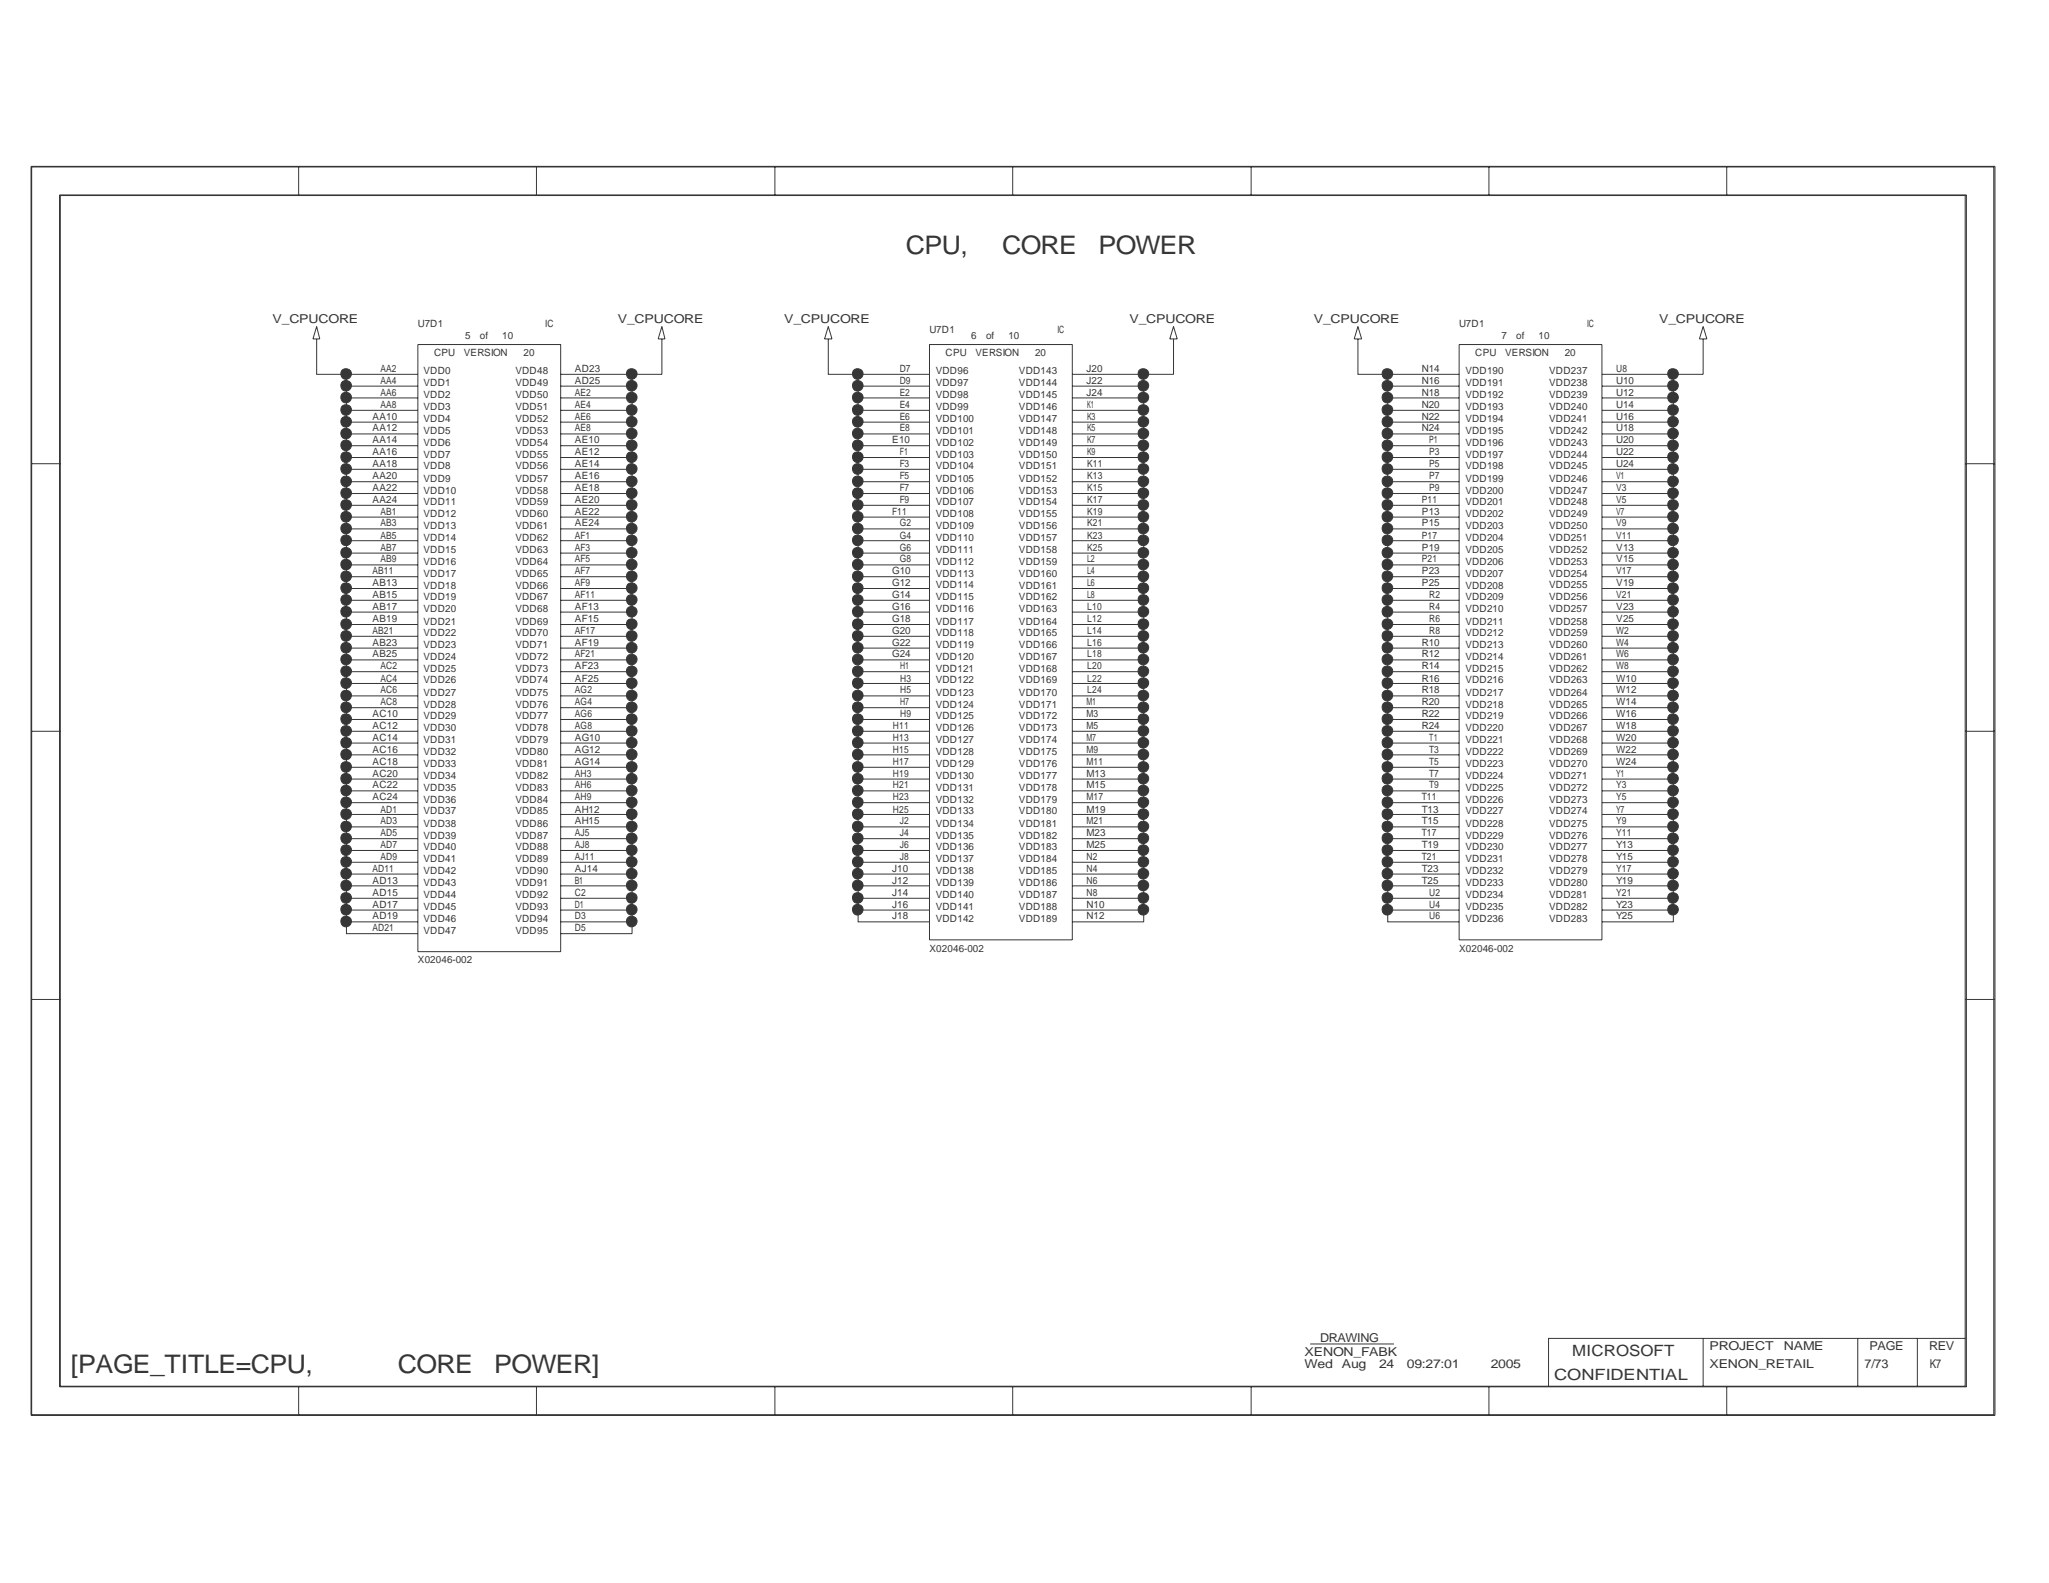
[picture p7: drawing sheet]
<svg xmlns="http://www.w3.org/2000/svg" width="279mm" height="216mm" viewBox="0 0 279 216" stroke-linecap="round" stroke-linejoin="round" font-family="sans-serif">
<g fill="none" stroke="#363539" stroke-width=".14">
<path d="M4.2 22.7h267.8v170.3h-267.8zM4.3 22.8h267.6v170.2h-267.6zM8.1 26.6h260v162.5h-260zM8.2 26.7h259.8v162.4h-259.8zM40.7 22.7v4M73.2 22.7v4M105.7 22.7v4M138.1 22.7v4M170.6 22.7v4M203 22.7v4M235.5 22.7v4M43.2 46.2v4.9h13.8"/>
<path d="M43.2 44.5l.4 1.7h-.9zM47.2 51.1v1.6h9.8M47.2 52.7v1.6h9.8M47.2 54.3v1.7h9.8M47.2 56v1.6h9.8M47.2 57.6v1.6h9.8M47.2 59.2v1.6h9.8M57 47h19.5v82.8h-19.5zM76.5 51.1h9.7v1.6M76.5 52.7h9.7v1.6M76.5 54.3h9.7v1.7M76.5 56h9.7v1.6"/>
<path d="M76.5 57.6h9.7v1.6M76.5 59.2h9.7v1.6M90.3 44.5l.4 1.7h-1zM90.3 46.2v4.9h-4.1M112.9 46.2v4.9h13.8M112.9 44.5l.6 1.7h-1.1zM117 51.1v1.6h9.7M117 52.7v1.6h9.7M117 54.3v1.7h9.7M117 56v1.6h9.7M117 57.6v1.6h9.7M117 59.2v1.6h9.7"/>
<path d="M126.7 47h19.5v81.2h-19.5zM146.2 51.1h9.8v1.6M146.2 52.7h9.8v1.6M146.2 54.3h9.8v1.7M146.2 56h9.8v1.6M146.2 57.6h9.8v1.6M146.2 59.2h9.8v1.6M160 44.5l.5 1.7h-1zM160 46.2v4.9h-4M185.2 46.2v4.9h13.8M185.2 44.5l.5 1.7h-1zM189.2 51.1v1.6h9.8"/>
<path d="M189.2 52.7v1.6h9.8M189.2 54.3v1.7h9.8M189.2 56v1.6h9.8M189.2 57.6v1.6h9.8M189.2 59.2v1.6h9.8M199 47h19.4v81.2h-19.4zM218.4 51.1h9.8v1.6M218.4 52.7h9.8v1.6M218.4 54.3h9.8v1.7M218.4 56h9.8v1.6M218.4 57.6h9.8v1.6M218.4 59.2h9.8v1.6"/>
<path d="M232.2 44.5l.5 1.7h-1zM232.2 46.2v4.9h-4M4.2 63.2h4M47.2 60.8v1.6h9.8M47.2 62.4v3.3h9.8M47.2 65.7v1.6h9.8M47.2 67.3v1.6h9.8M47.2 68.9v1.6h9.8M47.2 70.5v1.6h9.8M47.2 72.1v1.6h9.8M47.2 73.7v1.7h9.8M47.2 75.4v1.6h9.8"/>
<path d="M47.2 77v1.7h9.8M47.2 78.7v1.6h9.8M47.2 64h9.8M76.5 64h9.7v1.7M76.5 65.7h9.7v1.6M76.5 67.3h9.7v1.6M76.5 68.9h9.7v1.6M76.5 70.5h9.7v1.6M76.5 72.1h9.7v1.6M76.5 73.7h9.7v1.7M76.5 75.4h9.7v1.6M76.5 77h9.7v1.7"/>
<path d="M76.5 78.7h9.7M76.5 60.8h9.7M76.5 62.4h9.7M86.2 60.8v3.2M86.2 78.7v3.2M117 60.8v1.6h9.7M117 62.4v3.3h9.7M117 65.7v1.6h9.7M117 67.3v1.6h9.7M117 68.9v1.6h9.7M117 70.5v1.6h9.7M117 72.1v1.6h9.7"/>
<path d="M117 73.7v1.7h9.7M117 75.4v1.6h9.7M117 77v1.7h9.7M117 78.7v1.6h9.7M117 64h9.7M146.2 64h9.8v1.7M146.2 65.7h9.8v1.6M146.2 67.3h9.8v1.6M146.2 68.9h9.8v1.6M146.2 70.5h9.8v1.6M146.2 72.1h9.8v1.6M146.2 73.7h9.8v1.7"/>
<path d="M146.2 75.4h9.8v1.6M146.2 77h9.8v1.7M146.2 78.7h9.8M146.2 60.8h9.8M146.2 62.4h9.8M156 60.8v3.2M156 78.7v3.2M189.2 60.8v1.6h9.8M189.2 62.4v1.6h9.8M189.2 64v1.7h9.8M189.2 65.7v1.6h9.8M189.2 67.3v1.6h9.8"/>
<path d="M189.2 68.9v1.6h9.8M189.2 70.5v1.6h9.8M189.2 72.1v1.6h9.8M189.2 73.7v1.7h9.8M189.2 75.4v1.6h9.8M189.2 77v1.7h9.8M189.2 78.7v1.6h9.8M218.4 60.8h9.8v1.6M218.4 62.4h9.8v1.6M218.4 64h9.8v1.7M218.4 65.7h9.8v1.6M218.4 67.3h9.8v1.6"/>
<path d="M218.4 68.9h9.8v1.6M218.4 70.5h9.8v1.6M218.4 72.1h9.8v1.6M218.4 73.7h9.8v1.7M218.4 75.4h9.8v1.6M218.4 77h9.8v1.7M218.4 78.7h9.8v1.6M268 63.2h4M4.2 99.7h4M47.2 80.3v3.2h9.8M47.2 83.5v1.7h9.8M47.2 85.2v1.6h9.8"/>
<path d="M47.2 86.8v1.6h9.8M47.2 88.4v1.6h9.8M47.2 90v1.6h9.8M47.2 91.6v1.6h9.8M47.2 93.2v1.7h9.8M47.2 94.9v1.6h9.8M47.2 96.5v3.2h9.8M47.2 99.7v1.6h9.8M47.2 98.1h9.8M47.2 81.9h9.8M76.5 81.9h9.7v1.6M76.5 83.5h9.7v1.7"/>
<path d="M76.5 85.2h9.7v1.6M76.5 86.8h9.7v1.6M76.5 88.4h9.7v1.6M76.5 90h9.7v1.6M76.5 91.6h9.7v1.6M76.5 93.2h9.7v1.7M76.5 98.1h9.7v1.6M76.5 99.7h9.7v1.6M76.5 94.9h9.7M76.5 96.5h9.7M76.5 80.3h9.7M86.2 94.9v3.2"/>
<path d="M117 80.3v3.2h9.7M117 83.5v1.7h9.7M117 85.2v1.6h9.7M117 86.8v1.6h9.7M117 88.4v1.6h9.7M117 90v1.6h9.7M117 91.6v1.6h9.7M117 93.2v1.7h9.7M117 94.9v1.6h9.7M117 96.5v3.2h9.7M117 99.7v1.6h9.7M117 98.1h9.7"/>
<path d="M117 81.9h9.7M146.2 81.9h9.8v1.6M146.2 83.5h9.8v1.7M146.2 85.2h9.8v1.6M146.2 86.8h9.8v1.6M146.2 88.4h9.8v1.6M146.2 90h9.8v1.6M146.2 91.6h9.8v1.6M146.2 93.2h9.8v1.7M146.2 98.1h9.8v1.6M146.2 99.7h9.8v1.6M146.2 94.9h9.8"/>
<path d="M146.2 96.5h9.8M146.2 80.3h9.8M156 94.9v3.2M189.2 80.3v3.2h9.8M189.2 83.5v1.7h9.8M189.2 85.2v1.6h9.8M189.2 88.4v1.6h9.8M189.2 90v1.6h9.8M189.2 91.6v1.6h9.8M189.2 93.2v1.7h9.8M189.2 94.9v1.6h9.8M189.2 96.5v1.6h9.8"/>
<path d="M189.2 98.1v1.6h9.8M189.2 99.7v1.6h9.8M189.2 88.4h9.8M189.2 81.9h9.8M189.2 86.8v1.6M218.4 80.3h9.8v1.6M218.4 81.9h9.8v1.6M218.4 83.5h9.8v1.7M218.4 85.2h9.8v1.6M218.4 86.8h9.8v1.6M218.4 88.4h9.8v1.6M218.4 90h9.8v1.6"/>
<path d="M218.4 91.6h9.8v1.6M218.4 93.2h9.8v1.7M218.4 94.9h9.8v1.6M218.4 96.5h9.8v1.6M218.4 98.1h9.8v1.6M218.4 99.7h9.8v1.6M268 99.7h4M47.2 101.3v1.7h9.8M47.2 103v1.6h9.8M47.2 104.6v1.7h9.8M47.2 106.3v1.6h9.8M47.2 107.9v1.6h9.8"/>
<path d="M47.2 109.5v1.6h9.8M47.2 111.1v1.7h9.8M47.2 112.8v3.2h9.8M47.2 116v1.6h9.8M47.2 117.6v1.6h9.8M47.2 119.2v1.6h9.8M47.2 114.4h9.8M76.5 101.3h9.7v1.7M76.5 103h9.7v1.6M76.5 104.6h9.7v1.7M76.5 106.3h9.7v1.6M76.5 107.9h9.7v1.6"/>
<path d="M76.5 109.5h9.7v1.6M76.5 114.4h9.7v1.6M76.5 116h9.7v1.6M76.5 117.6h9.7v1.6M76.5 119.2h9.7v1.6M76.5 112.8h9.7M76.5 111.1h9.7M86.2 111.1v3.3M117 101.3v1.7h9.7M117 103v1.6h9.7M117 104.6v1.7h9.7M117 106.3v1.6h9.7"/>
<path d="M117 107.9v1.6h9.7M117 109.5v1.6h9.7M117 111.1v1.7h9.7M117 112.8v3.2h9.7M117 116v1.6h9.7M117 117.6v1.6h9.7M117 114.4h9.7M117 119.2v1.6M146.2 101.3h9.8v1.7M146.2 103h9.8v1.6M146.2 104.6h9.8v1.7M146.2 106.3h9.8v1.6"/>
<path d="M146.2 107.9h9.8v1.6M146.2 109.5h9.8v1.6M146.2 114.4h9.8v1.6M146.2 116h9.8v1.6M146.2 117.6h9.8v1.6M146.2 119.2h9.8v1.6M146.2 112.8h9.8M146.2 111.1h9.8M156 111.1v3.3M189.2 101.3v1.7h9.8M189.2 103v1.6h9.8M189.2 104.6v1.7h9.8"/>
<path d="M189.2 106.3v1.6h9.8M189.2 107.9v1.6h9.8M189.2 109.5v1.6h9.8M189.2 111.1v1.7h9.8M189.2 112.8v1.6h9.8M189.2 114.4v1.6h9.8M189.2 116v1.6h9.8M189.2 117.6v1.6h9.8M189.2 119.2v1.6h9.8M218.4 101.3h9.8v1.7M218.4 103h9.8v1.6M218.4 104.6h9.8v1.7"/>
<path d="M218.4 106.3h9.8v1.6M218.4 107.9h9.8v1.6M218.4 109.5h9.8v1.6M218.4 111.1h9.8v1.7M218.4 112.8h9.8v1.6M218.4 114.4h9.8v1.6M218.4 116h9.8v1.6M218.4 117.6h9.8v1.6M218.4 119.2h9.8v1.6M4.2 136.3h4M47.2 120.8v1.7h9.8M47.2 122.5v1.6h9.8"/>
<path d="M47.2 124.1v1.6h9.8M47.2 125.7v1.6h9.8M76.5 120.8h9.7v1.7M76.5 122.5h9.7v1.6M76.5 124.1h9.7v1.6M76.5 125.7h9.7v1.6h-9.7M117 120.8v1.7h9.7M117 122.5v1.6h9.7M117 124.1v1.6h9.7M117 120.8h9.7M146.2 120.8h9.8v1.7M146.2 122.5h9.8v1.6"/>
<path d="M146.2 124.1h9.8v1.6h-9.8M189.2 120.8v1.7h9.8M189.2 122.5v1.6h9.8M189.2 124.1v1.6h9.8M218.4 120.8h9.8v1.7M218.4 122.5h9.8v1.6M218.4 124.1h9.8v1.6h-9.8M268 136.3h4M40.7 189.1v3.9M73.2 189.1v3.9M105.7 189.1v3.9M138.1 189.1v3.9"/>
<path d="M170.6 189.1v3.9M178.6 183.3h11.5M203 189.1v3.9M232.2 182.5v6.6M235.5 189.1v3.9M253.3 182.5v6.6M261.5 182.5v6.6M268 182.5h-56.8v6.6"/>
</g>
<g fill="#363539" stroke="#363539" stroke-width=".14">
<circle cx="86.1" cy="86.7" r=".73"/>
<circle cx="117" cy="72.1" r=".73"/>
<circle cx="155.9" cy="98.1" r=".73"/>
<circle cx="155.9" cy="99.7" r=".73"/>
<circle cx="189.2" cy="81.8" r=".73"/>
<circle cx="47.2" cy="62.3" r=".73"/>
<circle cx="47.2" cy="86.7" r=".73"/>
<circle cx="47.2" cy="89.9" r=".73"/>
<circle cx="47.2" cy="78.6" r=".73"/>
<circle cx="117" cy="122.5" r=".73"/>
<circle cx="47.2" cy="59.1" r=".73"/>
<circle cx="47.2" cy="60.7" r=".73"/>
<circle cx="86.1" cy="117.5" r=".73"/>
<circle cx="86.1" cy="114.3" r=".73"/>
<circle cx="86.1" cy="115.9" r=".73"/>
<circle cx="189.2" cy="91.6" r=".73"/>
<circle cx="155.9" cy="119.2" r=".73"/>
<circle cx="155.9" cy="120.8" r=".73"/>
<circle cx="155.9" cy="124.1" r=".73"/>
<circle cx="189.2" cy="70.5" r=".73"/>
<circle cx="86.1" cy="85.1" r=".73"/>
<circle cx="86.1" cy="83.4" r=".73"/>
<circle cx="86.1" cy="88.3" r=".73"/>
<circle cx="117" cy="68.9" r=".73"/>
<circle cx="117" cy="67.3" r=".73"/>
<circle cx="117" cy="102.9" r=".73"/>
<circle cx="117" cy="112.7" r=".73"/>
<circle cx="117" cy="117.5" r=".73"/>
<circle cx="189.2" cy="119.2" r=".73"/>
<circle cx="189.2" cy="107.8" r=".73"/>
<circle cx="189.2" cy="122.5" r=".73"/>
<circle cx="189.2" cy="124.1" r=".73"/>
<circle cx="189.2" cy="117.5" r=".73"/>
<circle cx="189.2" cy="114.3" r=".73"/>
<circle cx="189.2" cy="115.9" r=".73"/>
<circle cx="189.2" cy="120.8" r=".73"/>
<circle cx="189.2" cy="111" r=".73"/>
<circle cx="189.2" cy="109.4" r=".73"/>
<circle cx="189.2" cy="112.7" r=".73"/>
<circle cx="189.2" cy="101.3" r=".73"/>
<circle cx="189.2" cy="102.9" r=".73"/>
<circle cx="189.2" cy="98.1" r=".73"/>
<circle cx="189.2" cy="99.7" r=".73"/>
<circle cx="189.2" cy="96.5" r=".73"/>
<circle cx="189.2" cy="94.9" r=".73"/>
<circle cx="189.2" cy="89.9" r=".73"/>
<circle cx="189.2" cy="88.3" r=".73"/>
<circle cx="189.2" cy="85.1" r=".73"/>
<circle cx="189.2" cy="86.7" r=".73"/>
<circle cx="189.2" cy="83.4" r=".73"/>
<circle cx="228.1" cy="122.5" r=".73"/>
<circle cx="228.1" cy="124.1" r=".73"/>
<circle cx="228.1" cy="119.2" r=".73"/>
<circle cx="228.1" cy="120.8" r=".73"/>
<circle cx="228.1" cy="117.5" r=".73"/>
<circle cx="228.1" cy="114.3" r=".73"/>
<circle cx="228.1" cy="115.9" r=".73"/>
<circle cx="228.1" cy="109.4" r=".73"/>
<circle cx="228.1" cy="111" r=".73"/>
<circle cx="228.1" cy="112.7" r=".73"/>
<circle cx="228.1" cy="106.2" r=".73"/>
<circle cx="228.1" cy="107.8" r=".73"/>
<circle cx="228.1" cy="104.6" r=".73"/>
<circle cx="228.1" cy="101.3" r=".73"/>
<circle cx="228.1" cy="102.9" r=".73"/>
<circle cx="228.1" cy="99.7" r=".73"/>
<circle cx="228.1" cy="98.1" r=".73"/>
<circle cx="228.1" cy="96.5" r=".73"/>
<circle cx="228.1" cy="93.2" r=".73"/>
<circle cx="228.1" cy="94.9" r=".73"/>
<circle cx="228.1" cy="89.9" r=".73"/>
<circle cx="228.1" cy="91.6" r=".73"/>
<circle cx="228.1" cy="88.3" r=".73"/>
<circle cx="228.1" cy="85.1" r=".73"/>
<circle cx="228.1" cy="86.7" r=".73"/>
<circle cx="228.1" cy="83.4" r=".73"/>
<circle cx="228.1" cy="81.8" r=".73"/>
<circle cx="228.1" cy="80.2" r=".73"/>
<circle cx="189.2" cy="80.2" r=".73"/>
<circle cx="189.2" cy="78.6" r=".73"/>
<circle cx="189.2" cy="75.4" r=".73"/>
<circle cx="189.2" cy="73.7" r=".73"/>
<circle cx="189.2" cy="72.1" r=".73"/>
<circle cx="189.2" cy="77" r=".73"/>
<circle cx="189.2" cy="68.9" r=".73"/>
<circle cx="189.2" cy="67.3" r=".73"/>
<circle cx="189.2" cy="64" r=".73"/>
<circle cx="189.2" cy="65.6" r=".73"/>
<circle cx="189.2" cy="60.7" r=".73"/>
<circle cx="189.2" cy="59.1" r=".73"/>
<circle cx="189.2" cy="55.9" r=".73"/>
<circle cx="189.2" cy="57.5" r=".73"/>
<circle cx="189.2" cy="62.3" r=".73"/>
<circle cx="189.2" cy="52.6" r=".73"/>
<circle cx="189.2" cy="54.2" r=".73"/>
<circle cx="189.2" cy="51" r=".73"/>
<circle cx="228.1" cy="77" r=".73"/>
<circle cx="228.1" cy="78.6" r=".73"/>
<circle cx="228.1" cy="75.4" r=".73"/>
<circle cx="228.1" cy="73.7" r=".73"/>
<circle cx="228.1" cy="72.1" r=".73"/>
<circle cx="228.1" cy="68.9" r=".73"/>
<circle cx="228.1" cy="70.5" r=".73"/>
<circle cx="228.1" cy="67.3" r=".73"/>
<circle cx="228.1" cy="64" r=".73"/>
<circle cx="228.1" cy="65.6" r=".73"/>
<circle cx="228.1" cy="60.7" r=".73"/>
<circle cx="228.1" cy="62.3" r=".73"/>
<circle cx="228.1" cy="59.1" r=".73"/>
<circle cx="228.1" cy="55.9" r=".73"/>
<circle cx="228.1" cy="57.5" r=".73"/>
<circle cx="228.1" cy="54.2" r=".73"/>
<circle cx="228.1" cy="52.6" r=".73"/>
<circle cx="228.1" cy="51" r=".73"/>
<circle cx="117" cy="124.1" r=".73"/>
<circle cx="117" cy="119.2" r=".73"/>
<circle cx="117" cy="114.3" r=".73"/>
<circle cx="117" cy="120.8" r=".73"/>
<circle cx="117" cy="111" r=".73"/>
<circle cx="117" cy="109.4" r=".73"/>
<circle cx="117" cy="107.8" r=".73"/>
<circle cx="117" cy="106.2" r=".73"/>
<circle cx="117" cy="101.3" r=".73"/>
<circle cx="117" cy="98.1" r=".73"/>
<circle cx="117" cy="99.7" r=".73"/>
<circle cx="117" cy="104.6" r=".73"/>
<circle cx="117" cy="96.5" r=".73"/>
<circle cx="117" cy="94.9" r=".73"/>
<circle cx="117" cy="89.9" r=".73"/>
<circle cx="117" cy="88.3" r=".73"/>
<circle cx="117" cy="85.1" r=".73"/>
<circle cx="117" cy="86.7" r=".73"/>
<circle cx="117" cy="81.8" r=".73"/>
<circle cx="117" cy="83.4" r=".73"/>
<circle cx="155.9" cy="122.5" r=".73"/>
<circle cx="155.9" cy="117.5" r=".73"/>
<circle cx="155.9" cy="114.3" r=".73"/>
<circle cx="155.9" cy="115.9" r=".73"/>
<circle cx="155.9" cy="109.4" r=".73"/>
<circle cx="155.9" cy="111" r=".73"/>
<circle cx="155.9" cy="112.7" r=".73"/>
<circle cx="155.9" cy="106.2" r=".73"/>
<circle cx="155.9" cy="107.8" r=".73"/>
<circle cx="155.9" cy="104.6" r=".73"/>
<circle cx="155.9" cy="101.3" r=".73"/>
<circle cx="155.9" cy="102.9" r=".73"/>
<circle cx="155.9" cy="96.5" r=".73"/>
<circle cx="155.9" cy="93.2" r=".73"/>
<circle cx="155.9" cy="89.9" r=".73"/>
<circle cx="155.9" cy="91.6" r=".73"/>
<circle cx="155.9" cy="88.3" r=".73"/>
<circle cx="155.9" cy="85.1" r=".73"/>
<circle cx="155.9" cy="86.7" r=".73"/>
<circle cx="155.9" cy="83.4" r=".73"/>
<circle cx="155.9" cy="81.8" r=".73"/>
<circle cx="155.9" cy="80.2" r=".73"/>
<circle cx="117" cy="80.2" r=".73"/>
<circle cx="117" cy="78.6" r=".73"/>
<circle cx="117" cy="75.4" r=".73"/>
<circle cx="117" cy="73.7" r=".73"/>
<circle cx="117" cy="77" r=".73"/>
<circle cx="117" cy="64" r=".73"/>
<circle cx="117" cy="65.6" r=".73"/>
<circle cx="117" cy="70.5" r=".73"/>
<circle cx="117" cy="60.7" r=".73"/>
<circle cx="117" cy="59.1" r=".73"/>
<circle cx="117" cy="55.9" r=".73"/>
<circle cx="117" cy="57.5" r=".73"/>
<circle cx="117" cy="62.3" r=".73"/>
<circle cx="117" cy="52.6" r=".73"/>
<circle cx="117" cy="54.2" r=".73"/>
<circle cx="117" cy="51" r=".73"/>
<circle cx="155.9" cy="77" r=".73"/>
<circle cx="155.9" cy="78.6" r=".73"/>
<circle cx="155.9" cy="75.4" r=".73"/>
<circle cx="155.9" cy="73.7" r=".73"/>
<circle cx="155.9" cy="72.1" r=".73"/>
<circle cx="155.9" cy="68.9" r=".73"/>
<circle cx="155.9" cy="70.5" r=".73"/>
<circle cx="155.9" cy="67.3" r=".73"/>
<circle cx="155.9" cy="64" r=".73"/>
<circle cx="155.9" cy="65.6" r=".73"/>
<circle cx="155.9" cy="60.7" r=".73"/>
<circle cx="155.9" cy="62.3" r=".73"/>
<circle cx="155.9" cy="59.1" r=".73"/>
<circle cx="155.9" cy="55.9" r=".73"/>
<circle cx="155.9" cy="57.5" r=".73"/>
<circle cx="155.9" cy="54.2" r=".73"/>
<circle cx="86.1" cy="51" r=".73"/>
<circle cx="86.1" cy="52.6" r=".73"/>
<circle cx="86.1" cy="54.2" r=".73"/>
<circle cx="86.1" cy="57.5" r=".73"/>
<circle cx="86.1" cy="55.9" r=".73"/>
<circle cx="86.1" cy="59.1" r=".73"/>
<circle cx="86.1" cy="62.3" r=".73"/>
<circle cx="86.1" cy="60.7" r=".73"/>
<circle cx="86.1" cy="65.6" r=".73"/>
<circle cx="86.1" cy="64" r=".73"/>
<circle cx="86.1" cy="67.3" r=".73"/>
<circle cx="86.1" cy="70.5" r=".73"/>
<circle cx="86.1" cy="68.9" r=".73"/>
<circle cx="86.1" cy="72.1" r=".73"/>
<circle cx="86.1" cy="73.7" r=".73"/>
<circle cx="86.1" cy="75.4" r=".73"/>
<circle cx="86.1" cy="78.6" r=".73"/>
<circle cx="86.1" cy="77" r=".73"/>
<circle cx="47.2" cy="51" r=".73"/>
<circle cx="47.2" cy="54.2" r=".73"/>
<circle cx="47.2" cy="52.6" r=".73"/>
<circle cx="47.2" cy="57.5" r=".73"/>
<circle cx="47.2" cy="55.9" r=".73"/>
<circle cx="47.2" cy="70.5" r=".73"/>
<circle cx="47.2" cy="65.6" r=".73"/>
<circle cx="47.2" cy="64" r=".73"/>
<circle cx="47.2" cy="67.3" r=".73"/>
<circle cx="47.2" cy="68.9" r=".73"/>
<circle cx="47.2" cy="77" r=".73"/>
<circle cx="47.2" cy="72.1" r=".73"/>
<circle cx="47.2" cy="73.7" r=".73"/>
<circle cx="47.2" cy="75.4" r=".73"/>
<circle cx="47.2" cy="80.2" r=".73"/>
<circle cx="86.1" cy="80.2" r=".73"/>
<circle cx="86.1" cy="81.8" r=".73"/>
<circle cx="86.1" cy="91.6" r=".73"/>
<circle cx="86.1" cy="94.9" r=".73"/>
<circle cx="86.1" cy="93.2" r=".73"/>
<circle cx="86.1" cy="96.5" r=".73"/>
<circle cx="86.1" cy="98.1" r=".73"/>
<circle cx="86.1" cy="99.7" r=".73"/>
<circle cx="86.1" cy="102.9" r=".73"/>
<circle cx="86.1" cy="101.3" r=".73"/>
<circle cx="86.1" cy="104.6" r=".73"/>
<circle cx="86.1" cy="107.8" r=".73"/>
<circle cx="86.1" cy="106.2" r=".73"/>
<circle cx="86.1" cy="112.7" r=".73"/>
<circle cx="86.1" cy="111" r=".73"/>
<circle cx="86.1" cy="120.8" r=".73"/>
<circle cx="86.1" cy="119.2" r=".73"/>
<circle cx="86.1" cy="124.1" r=".73"/>
<circle cx="86.1" cy="122.5" r=".73"/>
<circle cx="86.1" cy="125.7" r=".73"/>
<circle cx="47.2" cy="83.4" r=".73"/>
<circle cx="47.2" cy="81.8" r=".73"/>
<circle cx="47.2" cy="85.1" r=".73"/>
<circle cx="47.2" cy="88.3" r=".73"/>
<circle cx="47.2" cy="91.6" r=".73"/>
<circle cx="47.2" cy="94.9" r=".73"/>
<circle cx="47.2" cy="93.2" r=".73"/>
<circle cx="47.2" cy="96.5" r=".73"/>
<circle cx="47.2" cy="104.6" r=".73"/>
<circle cx="47.2" cy="99.7" r=".73"/>
<circle cx="47.2" cy="98.1" r=".73"/>
<circle cx="47.2" cy="102.9" r=".73"/>
<circle cx="47.2" cy="101.3" r=".73"/>
<circle cx="47.2" cy="112.7" r=".73"/>
<circle cx="47.2" cy="106.2" r=".73"/>
<circle cx="47.2" cy="107.8" r=".73"/>
<circle cx="47.2" cy="109.4" r=".73"/>
<circle cx="47.2" cy="111" r=".73"/>
<circle cx="47.2" cy="120.8" r=".73"/>
<circle cx="47.2" cy="115.9" r=".73"/>
<circle cx="47.2" cy="114.3" r=".73"/>
<circle cx="47.2" cy="117.5" r=".73"/>
<circle cx="47.2" cy="119.2" r=".73"/>
<circle cx="47.2" cy="124.1" r=".73"/>
<circle cx="47.2" cy="122.5" r=".73"/>
<circle cx="47.2" cy="125.7" r=".73"/>
<circle cx="189.2" cy="93.2" r=".73"/>
<circle cx="155.9" cy="94.9" r=".73"/>
<circle cx="117" cy="93.2" r=".73"/>
<circle cx="155.9" cy="51" r=".73"/>
<circle cx="155.9" cy="52.6" r=".73"/>
<circle cx="117" cy="115.9" r=".73"/>
<circle cx="86.1" cy="109.4" r=".73"/>
<circle cx="189.2" cy="106.2" r=".73"/>
<circle cx="189.2" cy="104.6" r=".73"/>
<circle cx="117" cy="91.6" r=".73"/>
<circle cx="86.1" cy="89.9" r=".73"/>
</g>
<g font-size="3.5" fill="#363539">
<text x="123.5" y="34.6">CPU,</text>
<text x="136.7" y="34.6">CORE</text>
<text x="149.8" y="34.6">POWER</text>
<text x="9.7" y="187.2">[PAGE_TITLE=CPU,</text>
<text x="54.3" y="187.2">CORE</text>
<text x="67.4" y="187.2">POWER]</text>
</g>
<g font-size="2.1" fill="#363539">
<text x="214.4" y="185">MICROSOFT</text>
<text x="211.9" y="188.2">CONFIDENTIAL</text>
</g>
<g font-size="1.7" fill="#363539">
<text x="37.2" y="44">V_CPUCORE</text>
<text x="84.2" y="44">V_CPUCORE</text>
<text x="106.9" y="44">V_CPUCORE</text>
<text x="154" y="44">V_CPUCORE</text>
<text x="179.2" y="44">V_CPUCORE</text>
<text x="226.2" y="44">V_CPUCORE</text>
<text x="177.9" y="184.9">XENON_FABK</text>
<text x="180" y="183">DRAWING</text>
<text x="233.1" y="184.1">PROJECT</text>
<text x="243.2" y="184.1">NAME</text>
<text x="254.9" y="184.1">PAGE</text>
<text x="263.1" y="184.1">REV</text>
<text x="177.9" y="186.5">Wed</text>
<text x="183" y="186.5">Aug</text>
<text x="188" y="186.5">24</text>
<text x="191.9" y="186.5">09:27:01</text>
<text x="203.3" y="186.5">2005</text>
<text x="233.1" y="186.5">XENON_RETAIL</text>
<text x="254.3" y="186.5">7/73</text>
<text x="263.1" y="186.5">K7</text>
</g>
<g font-size="1.4" fill="#363539">
<text x="57" y="44.5">U7D1</text>
<text x="63.4" y="46.2">5</text>
<text x="65.4" y="46.2">of</text>
<text x="68.5" y="46.2">10</text>
<text x="74.3" y="44.5">IC</text>
<text x="126.7" y="45.4">U7D1</text>
<text x="132.4" y="46.2">6</text>
<text x="134.5" y="46.2">of</text>
<text x="137.5" y="46.2">10</text>
<text x="144.2" y="45.4">IC</text>
<text x="199" y="44.5">U7D1</text>
<text x="204.7" y="46.2">7</text>
<text x="206.8" y="46.2">of</text>
<text x="209.8" y="46.2">10</text>
<text x="216.4" y="44.5">IC</text>
<text x="51.9" y="52.3">AA4</text>
<text x="51.9" y="50.7">AA2</text>
<text x="57.7" y="52.7">VDD1</text>
<text x="57.7" y="51.1">VDD0</text>
<text x="59.2" y="48.6">CPU</text>
<text x="63.2" y="48.6">VERSION</text>
<text x="70.3" y="52.7">VDD49</text>
<text x="70.3" y="51.1">VDD48</text>
<text x="71.4" y="48.6">20</text>
<text x="78.4" y="52.3">AD25</text>
<text x="78.4" y="50.7">AD23</text>
<text x="122.7" y="52.3">D9</text>
<text x="122.7" y="50.7">D7</text>
<text x="127.6" y="51.1">VDD96</text>
<text x="127.6" y="52.7">VDD97</text>
<text x="128.9" y="48.6">CPU</text>
<text x="133" y="48.6">VERSION</text>
<text x="138.9" y="51.1">VDD143</text>
<text x="138.9" y="52.7">VDD144</text>
<text x="141.1" y="48.6">20</text>
<text x="148.2" y="52.3">J22</text>
<text x="148.2" y="50.7">J20</text>
<text x="193.9" y="52.3">N16</text>
<text x="193.9" y="50.7">N14</text>
<text x="199.8" y="52.7">VDD191</text>
<text x="199.8" y="51.1">VDD190</text>
<text x="201.2" y="48.6">CPU</text>
<text x="205.2" y="48.6">VERSION</text>
<text x="211.2" y="51.1">VDD237</text>
<text x="211.2" y="52.7">VDD238</text>
<text x="213.4" y="48.6">20</text>
<text x="220.4" y="52.3">U10</text>
<text x="220.4" y="50.7">U8</text>
<text x="50.8" y="58.8">AA12</text>
<text x="50.8" y="57.2">AA10</text>
<text x="51.9" y="55.6">AA8</text>
<text x="51.9" y="54">AA6</text>
<text x="57.7" y="54.3">VDD2</text>
<text x="57.7" y="57.6">VDD4</text>
<text x="57.7" y="59.2">VDD5</text>
<text x="57.7" y="56">VDD3</text>
<text x="70.3" y="56">VDD51</text>
<text x="70.3" y="54.3">VDD50</text>
<text x="70.3" y="57.6">VDD52</text>
<text x="70.3" y="59.2">VDD53</text>
<text x="78.4" y="58.8">AE8</text>
<text x="78.4" y="57.2">AE6</text>
<text x="78.4" y="55.6">AE4</text>
<text x="78.4" y="54">AE2</text>
<text x="122.7" y="55.6">E4</text>
<text x="122.7" y="54">E2</text>
<text x="122.7" y="58.8">E8</text>
<text x="122.7" y="57.2">E6</text>
<text x="127.6" y="54.3">VDD98</text>
<text x="127.6" y="56">VDD99</text>
<text x="127.6" y="59.2">VDD101</text>
<text x="127.6" y="57.6">VDD100</text>
<text x="138.9" y="56">VDD146</text>
<text x="138.9" y="54.3">VDD145</text>
<text x="138.9" y="57.6">VDD147</text>
<text x="138.9" y="59.2">VDD148</text>
<text x="148.2" y="54">J24</text>
<text x="148.3" y="58.8">K5</text>
<text x="148.3" y="57.2">K3</text>
<text x="148.3" y="55.6">K1</text>
<text x="193.9" y="58.8">N24</text>
<text x="193.9" y="57.2">N22</text>
<text x="193.9" y="55.6">N20</text>
<text x="193.9" y="54">N18</text>
<text x="199.8" y="54.3">VDD192</text>
<text x="199.8" y="56">VDD193</text>
<text x="199.8" y="57.6">VDD194</text>
<text x="199.8" y="59.2">VDD195</text>
<text x="211.2" y="56">VDD240</text>
<text x="211.2" y="57.6">VDD241</text>
<text x="211.2" y="59.2">VDD242</text>
<text x="211.2" y="54.3">VDD239</text>
<text x="220.4" y="58.8">U18</text>
<text x="220.4" y="57.2">U16</text>
<text x="220.4" y="55.6">U14</text>
<text x="220.4" y="54">U12</text>
<text x="50.8" y="62.1">AA16</text>
<text x="50.8" y="65.4">AA20</text>
<text x="50.8" y="63.8">AA18</text>
<text x="50.8" y="60.5">AA14</text>
<text x="57.7" y="62.4">VDD7</text>
<text x="57.7" y="65.7">VDD9</text>
<text x="57.7" y="64">VDD8</text>
<text x="57.7" y="60.8">VDD6</text>
<text x="70.3" y="64">VDD56</text>
<text x="70.3" y="65.7">VDD57</text>
<text x="70.3" y="60.8">VDD54</text>
<text x="70.3" y="62.4">VDD55</text>
<text x="78.4" y="65.4">AE16</text>
<text x="78.4" y="63.8">AE14</text>
<text x="78.4" y="62.1">AE12</text>
<text x="78.4" y="60.5">AE10</text>
<text x="121.7" y="60.5">E10</text>
<text x="122.7" y="65.4">F5</text>
<text x="122.7" y="63.8">F3</text>
<text x="122.7" y="62.1">F1</text>
<text x="127.6" y="64">VDD104</text>
<text x="127.6" y="65.7">VDD105</text>
<text x="127.6" y="60.8">VDD102</text>
<text x="127.6" y="62.4">VDD103</text>
<text x="138.9" y="60.8">VDD149</text>
<text x="138.9" y="62.4">VDD150</text>
<text x="138.9" y="64">VDD151</text>
<text x="138.9" y="65.7">VDD152</text>
<text x="148.3" y="65.4">K13</text>
<text x="148.3" y="63.8">K11</text>
<text x="148.3" y="62.1">K9</text>
<text x="148.3" y="60.5">K7</text>
<text x="194.9" y="65.4">P7</text>
<text x="194.9" y="63.8">P5</text>
<text x="194.9" y="62.1">P3</text>
<text x="194.9" y="60.5">P1</text>
<text x="199.8" y="65.7">VDD199</text>
<text x="199.8" y="62.4">VDD197</text>
<text x="199.8" y="60.8">VDD196</text>
<text x="199.8" y="64">VDD198</text>
<text x="211.2" y="62.4">VDD244</text>
<text x="211.2" y="60.8">VDD243</text>
<text x="211.2" y="64">VDD245</text>
<text x="211.2" y="65.7">VDD246</text>
<text x="220.4" y="65.4">V1</text>
<text x="220.4" y="63.8">U24</text>
<text x="220.4" y="62.1">U22</text>
<text x="220.4" y="60.5">U20</text>
<text x="50.8" y="68.6">AA24</text>
<text x="50.8" y="67">AA22</text>
<text x="51.9" y="71.8">AB3</text>
<text x="51.9" y="70.2">AB1</text>
<text x="57.7" y="67.3">VDD10</text>
<text x="57.7" y="68.9">VDD11</text>
<text x="57.7" y="70.5">VDD12</text>
<text x="70.3" y="67.3">VDD58</text>
<text x="70.3" y="68.9">VDD59</text>
<text x="70.3" y="70.5">VDD60</text>
<text x="78.4" y="71.8">AE24</text>
<text x="78.4" y="70.2">AE22</text>
<text x="78.4" y="68.6">AE20</text>
<text x="78.4" y="67">AE18</text>
<text x="121.7" y="70.2">F11</text>
<text x="122.7" y="71.8">G2</text>
<text x="122.7" y="68.6">F9</text>
<text x="122.7" y="67">F7</text>
<text x="127.6" y="67.3">VDD106</text>
<text x="127.6" y="68.9">VDD107</text>
<text x="127.6" y="70.5">VDD108</text>
<text x="138.9" y="67.3">VDD153</text>
<text x="138.9" y="68.9">VDD154</text>
<text x="138.9" y="70.5">VDD155</text>
<text x="148.3" y="71.8">K21</text>
<text x="148.3" y="70.2">K19</text>
<text x="148.3" y="68.6">K17</text>
<text x="148.3" y="67">K15</text>
<text x="193.9" y="71.8">P15</text>
<text x="193.9" y="70.2">P13</text>
<text x="193.9" y="68.6">P11</text>
<text x="194.9" y="67">P9</text>
<text x="199.8" y="67.3">VDD200</text>
<text x="199.8" y="70.5">VDD202</text>
<text x="199.8" y="68.9">VDD201</text>
<text x="211.2" y="70.5">VDD249</text>
<text x="211.2" y="68.9">VDD248</text>
<text x="211.2" y="67.3">VDD247</text>
<text x="220.4" y="71.8">V9</text>
<text x="220.4" y="70.2">V7</text>
<text x="220.4" y="68.6">V5</text>
<text x="220.4" y="67">V3</text>
<text x="51.9" y="76.7">AB9</text>
<text x="51.9" y="75.1">AB7</text>
<text x="51.9" y="73.5">AB5</text>
<text x="57.7" y="72.1">VDD13</text>
<text x="57.7" y="73.7">VDD14</text>
<text x="57.7" y="75.4">VDD15</text>
<text x="57.7" y="77">VDD16</text>
<text x="70.3" y="73.7">VDD62</text>
<text x="70.3" y="75.4">VDD63</text>
<text x="70.3" y="77">VDD64</text>
<text x="70.3" y="72.1">VDD61</text>
<text x="78.4" y="76.7">AF5</text>
<text x="78.4" y="75.1">AF3</text>
<text x="78.4" y="73.5">AF1</text>
<text x="122.7" y="76.7">G8</text>
<text x="122.7" y="75.1">G6</text>
<text x="122.7" y="73.5">G4</text>
<text x="127.6" y="77">VDD112</text>
<text x="127.6" y="75.4">VDD111</text>
<text x="127.6" y="72.1">VDD109</text>
<text x="127.6" y="73.7">VDD110</text>
<text x="138.9" y="77">VDD159</text>
<text x="138.9" y="75.4">VDD158</text>
<text x="138.9" y="72.1">VDD156</text>
<text x="138.9" y="73.7">VDD157</text>
<text x="148.3" y="76.7">L2</text>
<text x="148.3" y="75.1">K25</text>
<text x="148.3" y="73.5">K23</text>
<text x="193.9" y="76.7">P21</text>
<text x="193.9" y="75.1">P19</text>
<text x="193.9" y="73.5">P17</text>
<text x="199.8" y="73.7">VDD204</text>
<text x="199.8" y="72.1">VDD203</text>
<text x="199.8" y="75.4">VDD205</text>
<text x="199.8" y="77">VDD206</text>
<text x="211.2" y="73.7">VDD251</text>
<text x="211.2" y="72.1">VDD250</text>
<text x="211.2" y="75.4">VDD252</text>
<text x="211.2" y="77">VDD253</text>
<text x="220.4" y="76.7">V15</text>
<text x="220.4" y="75.1">V13</text>
<text x="220.4" y="73.5">V11</text>
<text x="50.8" y="83.2">AB17</text>
<text x="50.8" y="81.5">AB15</text>
<text x="50.8" y="79.9">AB13</text>
<text x="50.8" y="78.3">AB11</text>
<text x="57.7" y="81.9">VDD19</text>
<text x="57.7" y="83.5">VDD20</text>
<text x="57.7" y="78.7">VDD17</text>
<text x="57.7" y="80.3">VDD18</text>
<text x="70.3" y="81.9">VDD67</text>
<text x="70.3" y="83.5">VDD68</text>
<text x="70.3" y="78.7">VDD65</text>
<text x="70.3" y="80.3">VDD66</text>
<text x="78.4" y="83.2">AF13</text>
<text x="78.4" y="81.5">AF11</text>
<text x="78.4" y="79.9">AF9</text>
<text x="78.4" y="78.3">AF7</text>
<text x="121.7" y="83.2">G16</text>
<text x="121.7" y="81.5">G14</text>
<text x="121.7" y="79.9">G12</text>
<text x="121.7" y="78.3">G10</text>
<text x="127.6" y="83.5">VDD116</text>
<text x="127.6" y="81.9">VDD115</text>
<text x="127.6" y="80.3">VDD114</text>
<text x="127.6" y="78.7">VDD113</text>
<text x="138.9" y="83.5">VDD163</text>
<text x="138.9" y="81.9">VDD162</text>
<text x="138.9" y="80.3">VDD161</text>
<text x="138.9" y="78.7">VDD160</text>
<text x="148.3" y="83.2">L10</text>
<text x="148.3" y="81.5">L8</text>
<text x="148.3" y="79.9">L6</text>
<text x="148.3" y="78.3">L4</text>
<text x="193.9" y="79.9">P25</text>
<text x="193.9" y="78.3">P23</text>
<text x="194.9" y="83.2">R4</text>
<text x="194.9" y="81.5">R2</text>
<text x="199.8" y="78.7">VDD207</text>
<text x="199.8" y="80.3">VDD208</text>
<text x="199.8" y="81.9">VDD209</text>
<text x="199.8" y="83.5">VDD210</text>
<text x="211.2" y="78.7">VDD254</text>
<text x="211.2" y="80.3">VDD255</text>
<text x="211.2" y="81.9">VDD256</text>
<text x="211.2" y="83.5">VDD257</text>
<text x="220.4" y="83.2">V23</text>
<text x="220.4" y="81.5">V21</text>
<text x="220.4" y="79.9">V19</text>
<text x="220.4" y="78.3">V17</text>
<text x="50.8" y="89.7">AB25</text>
<text x="50.8" y="88.1">AB23</text>
<text x="50.8" y="86.4">AB21</text>
<text x="50.8" y="84.8">AB19</text>
<text x="57.7" y="85.2">VDD21</text>
<text x="57.7" y="86.8">VDD22</text>
<text x="57.7" y="88.4">VDD23</text>
<text x="70.3" y="85.2">VDD69</text>
<text x="70.3" y="86.8">VDD70</text>
<text x="70.3" y="88.4">VDD71</text>
<text x="78.4" y="84.8">AF15</text>
<text x="78.4" y="89.7">AF21</text>
<text x="78.4" y="88.1">AF19</text>
<text x="78.4" y="86.4">AF17</text>
<text x="121.7" y="89.7">G24</text>
<text x="121.7" y="88.1">G22</text>
<text x="121.7" y="86.4">G20</text>
<text x="121.7" y="84.8">G18</text>
<text x="127.6" y="90">VDD120</text>
<text x="127.6" y="88.4">VDD119</text>
<text x="127.6" y="85.2">VDD117</text>
<text x="127.6" y="86.8">VDD118</text>
<text x="138.9" y="88.4">VDD166</text>
<text x="138.9" y="85.2">VDD164</text>
<text x="138.9" y="86.8">VDD165</text>
<text x="148.3" y="89.7">L18</text>
<text x="148.3" y="88.1">L16</text>
<text x="148.3" y="86.4">L14</text>
<text x="148.3" y="84.8">L12</text>
<text x="193.9" y="89.7">R12</text>
<text x="193.9" y="88.1">R10</text>
<text x="194.9" y="86.4">R8</text>
<text x="194.9" y="84.8">R6</text>
<text x="199.8" y="86.8">VDD212</text>
<text x="199.8" y="85.2">VDD211</text>
<text x="199.8" y="88.4">VDD213</text>
<text x="211.2" y="86.8">VDD259</text>
<text x="211.2" y="85.2">VDD258</text>
<text x="211.2" y="88.4">VDD260</text>
<text x="220.4" y="89.7">W6</text>
<text x="220.4" y="88.1">W4</text>
<text x="220.4" y="86.4">W2</text>
<text x="220.4" y="84.8">V25</text>
<text x="51.9" y="94.6">AC6</text>
<text x="51.9" y="93">AC4</text>
<text x="51.9" y="91.3">AC2</text>
<text x="57.7" y="91.6">VDD25</text>
<text x="57.7" y="93.2">VDD26</text>
<text x="57.7" y="94.9">VDD27</text>
<text x="57.7" y="90">VDD24</text>
<text x="70.3" y="91.6">VDD73</text>
<text x="70.3" y="90">VDD72</text>
<text x="70.3" y="93.2">VDD74</text>
<text x="70.3" y="94.9">VDD75</text>
<text x="78.4" y="94.6">AG2</text>
<text x="78.4" y="93">AF25</text>
<text x="78.4" y="91.3">AF23</text>
<text x="122.8" y="94.6">H5</text>
<text x="122.8" y="93">H3</text>
<text x="122.8" y="91.3">H1</text>
<text x="127.6" y="93.2">VDD122</text>
<text x="127.6" y="91.6">VDD121</text>
<text x="127.6" y="94.9">VDD123</text>
<text x="138.9" y="91.6">VDD168</text>
<text x="138.9" y="93.2">VDD169</text>
<text x="138.9" y="90">VDD167</text>
<text x="138.9" y="94.9">VDD170</text>
<text x="148.3" y="94.6">L24</text>
<text x="148.3" y="93">L22</text>
<text x="148.3" y="91.3">L20</text>
<text x="193.9" y="94.6">R18</text>
<text x="193.9" y="93">R16</text>
<text x="193.9" y="91.3">R14</text>
<text x="199.8" y="94.9">VDD217</text>
<text x="199.8" y="90">VDD214</text>
<text x="199.8" y="91.6">VDD215</text>
<text x="199.8" y="93.2">VDD216</text>
<text x="211.2" y="94.9">VDD264</text>
<text x="211.2" y="90">VDD261</text>
<text x="211.2" y="91.6">VDD262</text>
<text x="211.2" y="93.2">VDD263</text>
<text x="220.4" y="94.6">W12</text>
<text x="220.4" y="93">W10</text>
<text x="220.4" y="91.3">W8</text>
<text x="50.8" y="101">AC14</text>
<text x="50.8" y="99.4">AC12</text>
<text x="50.8" y="97.8">AC10</text>
<text x="51.9" y="96.2">AC8</text>
<text x="57.7" y="99.7">VDD30</text>
<text x="57.7" y="101.3">VDD31</text>
<text x="57.7" y="98.1">VDD29</text>
<text x="57.7" y="96.5">VDD28</text>
<text x="70.3" y="99.7">VDD78</text>
<text x="70.3" y="101.3">VDD79</text>
<text x="70.3" y="98.1">VDD77</text>
<text x="70.3" y="96.5">VDD76</text>
<text x="78.4" y="101">AG10</text>
<text x="78.4" y="99.4">AG8</text>
<text x="78.4" y="97.8">AG6</text>
<text x="78.4" y="96.2">AG4</text>
<text x="121.8" y="101">H13</text>
<text x="121.8" y="99.4">H11</text>
<text x="122.8" y="97.8">H9</text>
<text x="122.8" y="96.2">H7</text>
<text x="127.6" y="101.3">VDD127</text>
<text x="127.6" y="99.7">VDD126</text>
<text x="127.6" y="98.1">VDD125</text>
<text x="127.6" y="96.5">VDD124</text>
<text x="138.9" y="101.3">VDD174</text>
<text x="138.9" y="99.7">VDD173</text>
<text x="138.9" y="98.1">VDD172</text>
<text x="138.9" y="96.5">VDD171</text>
<text x="148.2" y="101">M7</text>
<text x="148.2" y="99.4">M5</text>
<text x="148.2" y="97.8">M3</text>
<text x="148.2" y="96.2">M1</text>
<text x="193.9" y="99.4">R24</text>
<text x="193.9" y="97.8">R22</text>
<text x="193.9" y="96.2">R20</text>
<text x="194.9" y="101">T1</text>
<text x="199.8" y="98.1">VDD219</text>
<text x="199.8" y="99.7">VDD220</text>
<text x="199.8" y="101.3">VDD221</text>
<text x="199.8" y="96.5">VDD218</text>
<text x="211.2" y="96.5">VDD265</text>
<text x="211.2" y="98.1">VDD266</text>
<text x="211.2" y="99.7">VDD267</text>
<text x="211.2" y="101.3">VDD268</text>
<text x="220.4" y="101">W20</text>
<text x="220.4" y="99.4">W18</text>
<text x="220.4" y="97.8">W16</text>
<text x="220.4" y="96.2">W14</text>
<text x="50.8" y="107.5">AC22</text>
<text x="50.8" y="105.9">AC20</text>
<text x="50.8" y="104.3">AC18</text>
<text x="50.8" y="102.7">AC16</text>
<text x="57.7" y="107.9">VDD35</text>
<text x="57.7" y="106.3">VDD34</text>
<text x="57.7" y="103">VDD32</text>
<text x="57.7" y="104.6">VDD33</text>
<text x="70.3" y="107.9">VDD83</text>
<text x="70.3" y="106.3">VDD82</text>
<text x="70.3" y="103">VDD80</text>
<text x="70.3" y="104.6">VDD81</text>
<text x="78.4" y="107.5">AH6</text>
<text x="78.4" y="105.9">AH3</text>
<text x="78.4" y="104.3">AG14</text>
<text x="78.4" y="102.7">AG12</text>
<text x="121.8" y="107.5">H21</text>
<text x="121.8" y="105.9">H19</text>
<text x="121.8" y="104.3">H17</text>
<text x="121.8" y="102.7">H15</text>
<text x="127.6" y="107.9">VDD131</text>
<text x="127.6" y="106.3">VDD130</text>
<text x="127.6" y="104.6">VDD129</text>
<text x="127.6" y="103">VDD128</text>
<text x="138.9" y="107.9">VDD178</text>
<text x="138.9" y="106.3">VDD177</text>
<text x="138.9" y="104.6">VDD176</text>
<text x="138.9" y="103">VDD175</text>
<text x="148.2" y="107.5">M15</text>
<text x="148.2" y="105.9">M13</text>
<text x="148.2" y="104.3">M11</text>
<text x="148.2" y="102.7">M9</text>
<text x="194.9" y="107.5">T9</text>
<text x="194.9" y="105.9">T7</text>
<text x="194.9" y="104.3">T5</text>
<text x="194.9" y="102.7">T3</text>
<text x="199.8" y="103">VDD222</text>
<text x="199.8" y="104.6">VDD223</text>
<text x="199.8" y="106.3">VDD224</text>
<text x="199.8" y="107.9">VDD225</text>
<text x="211.2" y="103">VDD269</text>
<text x="211.2" y="104.6">VDD270</text>
<text x="211.2" y="106.3">VDD271</text>
<text x="211.2" y="107.9">VDD272</text>
<text x="220.4" y="107.5">Y3</text>
<text x="220.4" y="105.9">Y1</text>
<text x="220.4" y="104.3">W24</text>
<text x="220.4" y="102.7">W22</text>
<text x="50.8" y="109.1">AC24</text>
<text x="51.9" y="112.4">AD3</text>
<text x="51.9" y="110.8">AD1</text>
<text x="57.7" y="109.5">VDD36</text>
<text x="57.7" y="111.1">VDD37</text>
<text x="57.7" y="112.8">VDD38</text>
<text x="70.3" y="109.5">VDD84</text>
<text x="70.3" y="111.1">VDD85</text>
<text x="70.3" y="112.8">VDD86</text>
<text x="78.4" y="112.4">AH15</text>
<text x="78.4" y="110.8">AH12</text>
<text x="78.4" y="109.1">AH9</text>
<text x="121.8" y="110.8">H25</text>
<text x="121.8" y="109.1">H23</text>
<text x="122.7" y="112.4">J2</text>
<text x="127.6" y="109.5">VDD132</text>
<text x="127.6" y="111.1">VDD133</text>
<text x="127.6" y="112.8">VDD134</text>
<text x="138.9" y="109.5">VDD179</text>
<text x="138.9" y="111.1">VDD180</text>
<text x="138.9" y="112.8">VDD181</text>
<text x="148.2" y="112.4">M21</text>
<text x="148.2" y="110.8">M19</text>
<text x="148.2" y="109.1">M17</text>
<text x="193.9" y="112.4">T15</text>
<text x="193.9" y="110.8">T13</text>
<text x="193.9" y="109.1">T11</text>
<text x="199.8" y="112.8">VDD228</text>
<text x="199.8" y="111.1">VDD227</text>
<text x="199.8" y="109.5">VDD226</text>
<text x="211.2" y="112.8">VDD275</text>
<text x="211.2" y="111.1">VDD274</text>
<text x="211.2" y="109.5">VDD273</text>
<text x="220.4" y="112.4">Y9</text>
<text x="220.4" y="110.8">Y7</text>
<text x="220.4" y="109.1">Y5</text>
<text x="50.8" y="118.9">AD11</text>
<text x="51.9" y="114">AD5</text>
<text x="51.9" y="117.3">AD9</text>
<text x="51.9" y="115.7">AD7</text>
<text x="57.7" y="117.6">VDD41</text>
<text x="57.7" y="116">VDD40</text>
<text x="57.7" y="119.2">VDD42</text>
<text x="57.7" y="114.4">VDD39</text>
<text x="70.3" y="116">VDD88</text>
<text x="70.3" y="117.6">VDD89</text>
<text x="70.3" y="119.2">VDD90</text>
<text x="70.3" y="114.4">VDD87</text>
<text x="78.4" y="118.9">AJ14</text>
<text x="78.4" y="117.3">AJ11</text>
<text x="78.4" y="115.7">AJ8</text>
<text x="78.4" y="114">AJ5</text>
<text x="121.7" y="118.9">J10</text>
<text x="122.7" y="117.3">J8</text>
<text x="122.7" y="115.7">J6</text>
<text x="122.7" y="114">J4</text>
<text x="127.6" y="117.6">VDD137</text>
<text x="127.6" y="116">VDD136</text>
<text x="127.6" y="114.4">VDD135</text>
<text x="127.6" y="119.2">VDD138</text>
<text x="138.9" y="117.6">VDD184</text>
<text x="138.9" y="116">VDD183</text>
<text x="138.9" y="114.4">VDD182</text>
<text x="138.9" y="119.2">VDD185</text>
<text x="148.2" y="118.9">N4</text>
<text x="148.2" y="117.3">N2</text>
<text x="148.2" y="115.7">M25</text>
<text x="148.2" y="114">M23</text>
<text x="193.9" y="118.9">T23</text>
<text x="193.9" y="117.3">T21</text>
<text x="193.9" y="115.7">T19</text>
<text x="193.9" y="114">T17</text>
<text x="199.8" y="119.2">VDD232</text>
<text x="199.8" y="114.4">VDD229</text>
<text x="199.8" y="116">VDD230</text>
<text x="199.8" y="117.6">VDD231</text>
<text x="211.2" y="119.2">VDD279</text>
<text x="211.2" y="114.4">VDD276</text>
<text x="211.2" y="116">VDD277</text>
<text x="211.2" y="117.6">VDD278</text>
<text x="220.4" y="118.9">Y17</text>
<text x="220.4" y="117.3">Y15</text>
<text x="220.4" y="115.7">Y13</text>
<text x="220.4" y="114">Y11</text>
<text x="50.8" y="125.4">AD19</text>
<text x="50.8" y="123.8">AD17</text>
<text x="50.8" y="122.2">AD15</text>
<text x="50.8" y="120.6">AD13</text>
<text x="57.7" y="120.8">VDD43</text>
<text x="57.7" y="124.1">VDD45</text>
<text x="57.7" y="125.7">VDD46</text>
<text x="57.7" y="122.5">VDD44</text>
<text x="70.3" y="124.1">VDD93</text>
<text x="70.3" y="125.7">VDD94</text>
<text x="70.3" y="120.8">VDD91</text>
<text x="70.3" y="122.5">VDD92</text>
<text x="78.4" y="125.4">D3</text>
<text x="78.4" y="123.8">D1</text>
<text x="78.4" y="122.2">C2</text>
<text x="78.4" y="120.6">B1</text>
<text x="121.7" y="125.4">J18</text>
<text x="121.7" y="123.8">J16</text>
<text x="121.7" y="122.2">J14</text>
<text x="121.7" y="120.6">J12</text>
<text x="127.6" y="125.7">VDD142</text>
<text x="127.6" y="124.1">VDD141</text>
<text x="127.6" y="122.5">VDD140</text>
<text x="127.6" y="120.8">VDD139</text>
<text x="138.9" y="125.7">VDD189</text>
<text x="138.9" y="124.1">VDD188</text>
<text x="138.9" y="122.5">VDD187</text>
<text x="138.9" y="120.8">VDD186</text>
<text x="148.2" y="125.4">N12</text>
<text x="148.2" y="123.8">N10</text>
<text x="148.2" y="122.2">N8</text>
<text x="148.2" y="120.6">N6</text>
<text x="193.9" y="120.6">T25</text>
<text x="194.9" y="125.4">U6</text>
<text x="194.9" y="123.8">U4</text>
<text x="194.9" y="122.2">U2</text>
<text x="199.8" y="120.8">VDD233</text>
<text x="199.8" y="122.5">VDD234</text>
<text x="199.8" y="124.1">VDD235</text>
<text x="199.8" y="125.7">VDD236</text>
<text x="211.2" y="120.8">VDD280</text>
<text x="211.2" y="122.5">VDD281</text>
<text x="211.2" y="124.1">VDD282</text>
<text x="211.2" y="125.7">VDD283</text>
<text x="220.4" y="125.4">Y25</text>
<text x="220.4" y="123.8">Y23</text>
<text x="220.4" y="122.2">Y21</text>
<text x="220.4" y="120.6">Y19</text>
<text x="50.8" y="127">AD21</text>
<text x="57" y="131.4">X02046-002</text>
<text x="57.7" y="127.3">VDD47</text>
<text x="70.3" y="127.3">VDD95</text>
<text x="78.4" y="127">D5</text>
<text x="126.7" y="129.8">X02046-002</text>
<text x="199" y="129.8">X02046-002</text>
</g>
</svg>
